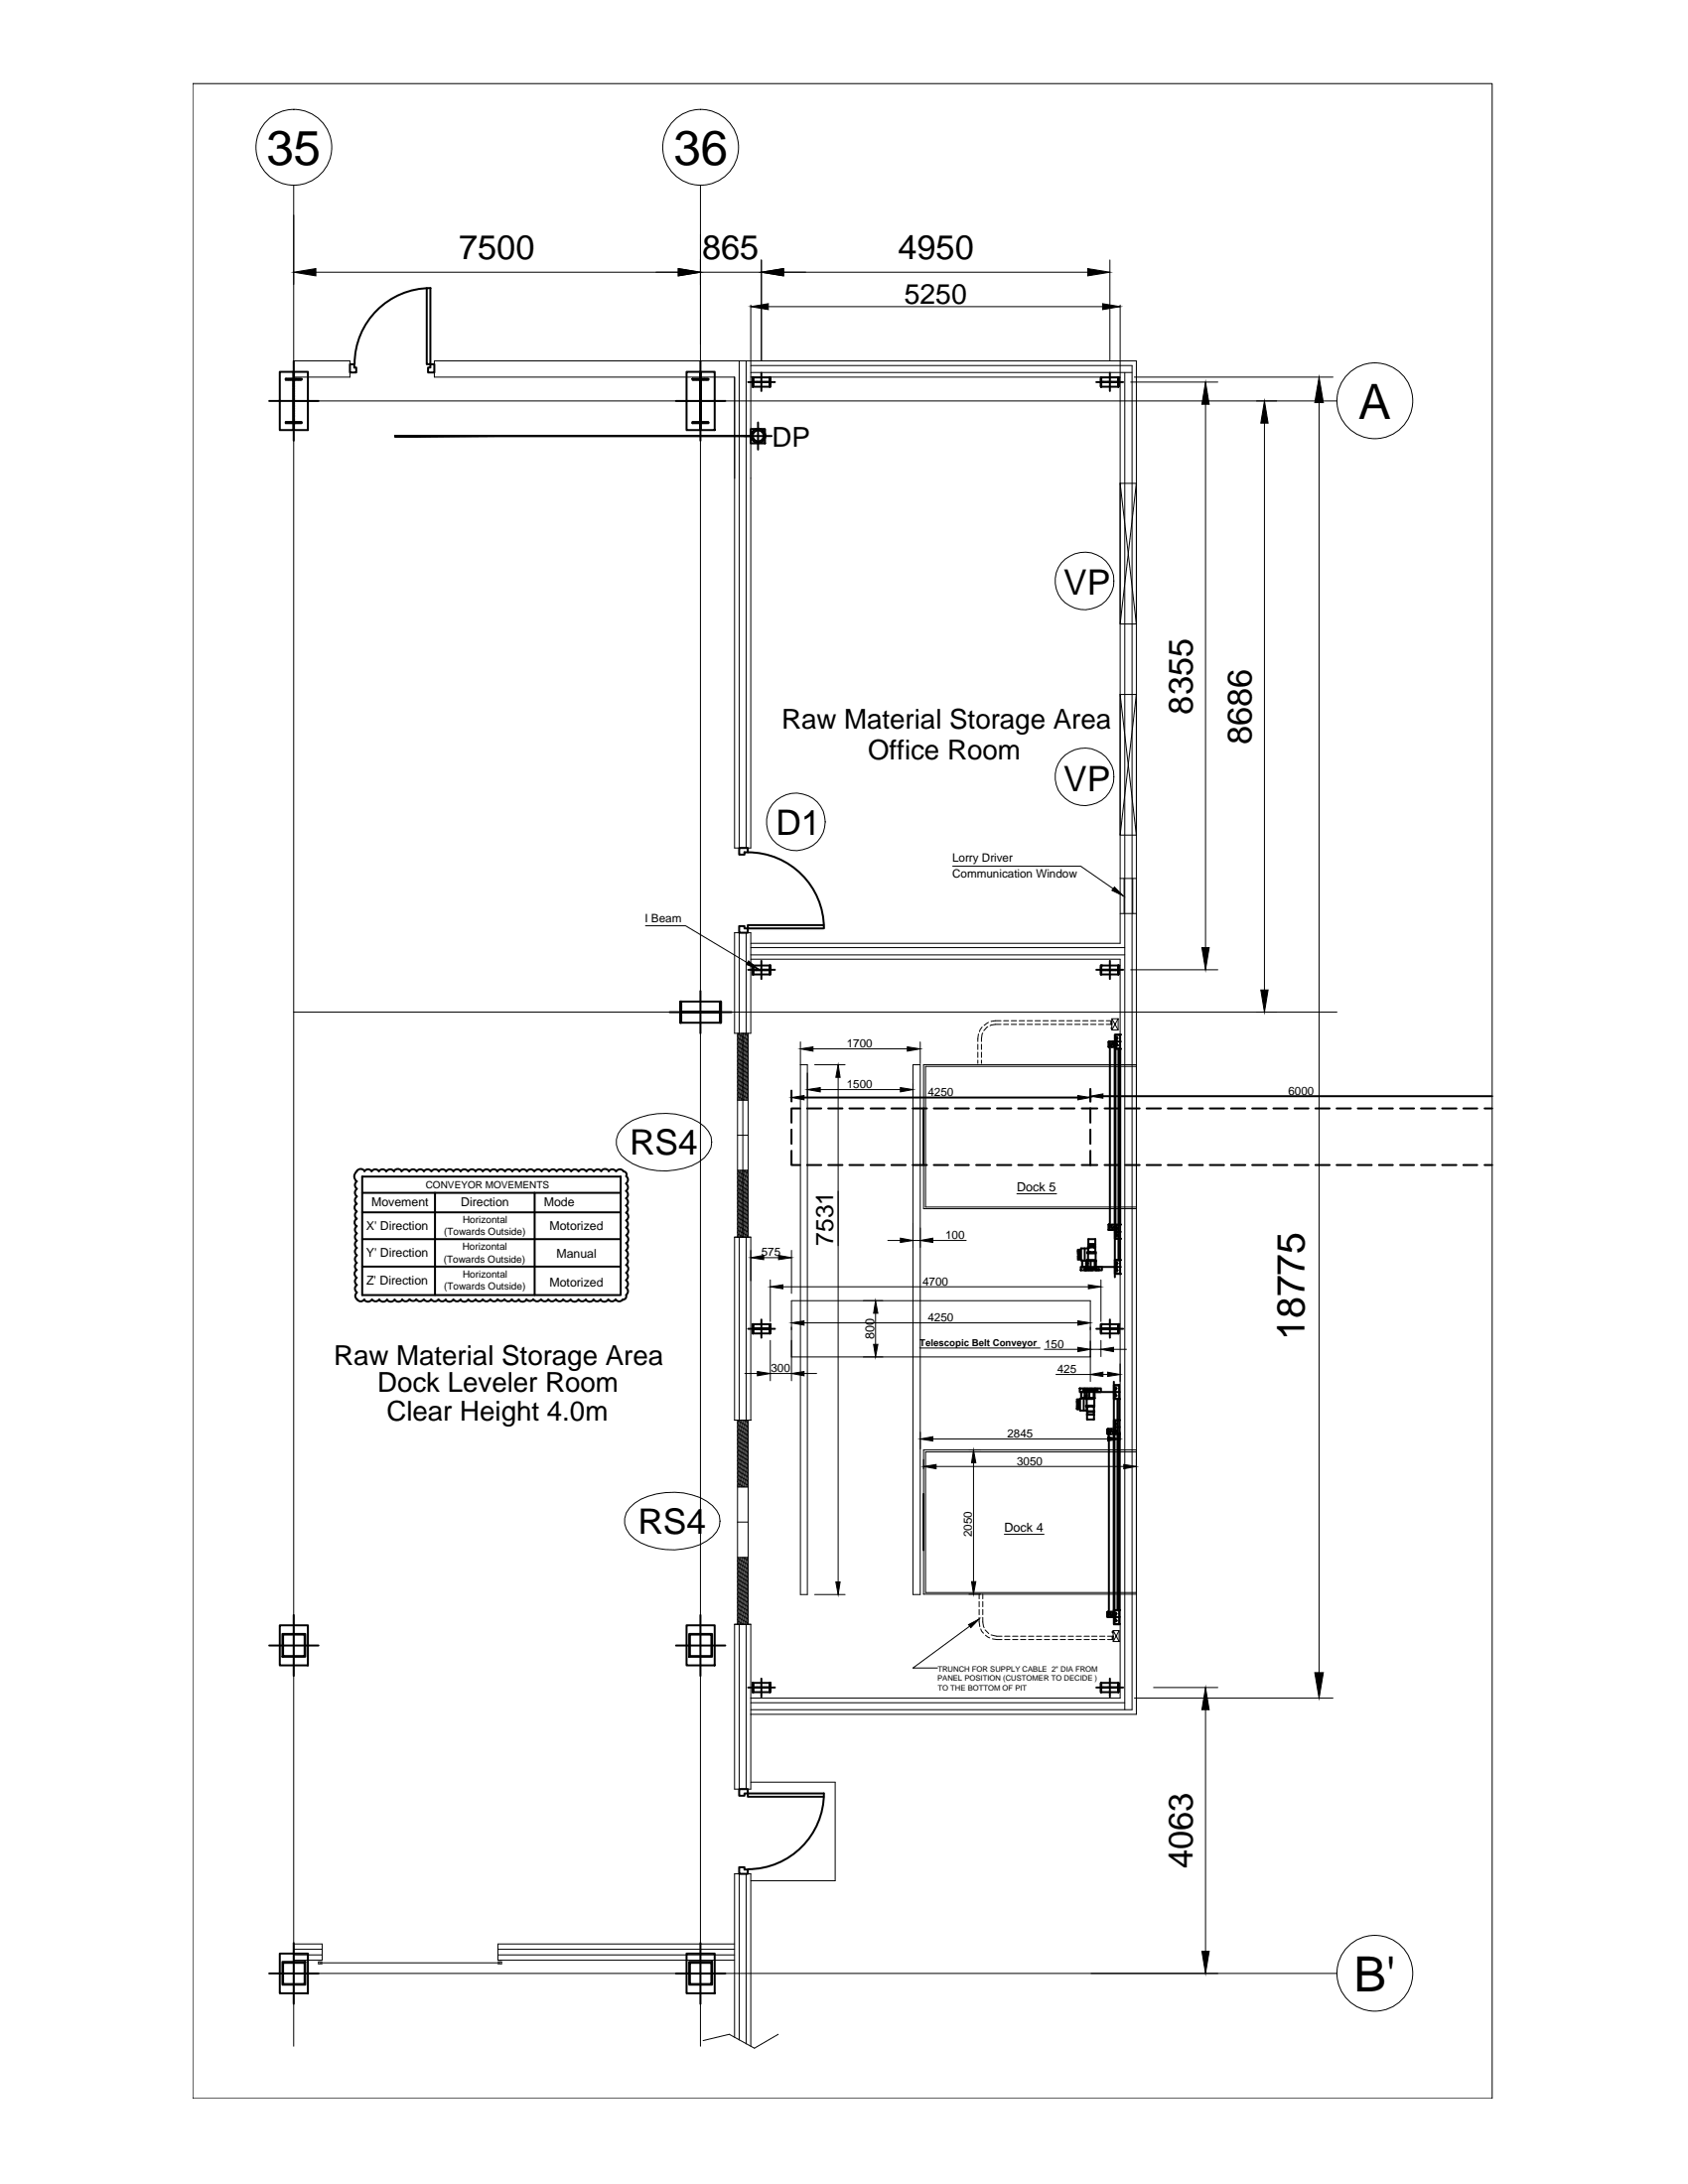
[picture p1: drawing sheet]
<svg xmlns="http://www.w3.org/2000/svg" width="216mm" height="279mm" viewBox="0 0 216 279" stroke-linecap="round" stroke-linejoin="round" font-family="sans-serif">
<!-- layer: A_01 Ground Center lines$0$A_Center_Line -->
<path d="M37.6 23.7v238.1M89.6 23.7v238.1M37.6 51.3h133.4M37.6 129.5h133.4M37.6 252.5h133.4" fill="none" stroke="#000" stroke-width=".13"/>
<!-- layer: A_01 PEB Columns$0$A_Steel_Plan -->
<g fill="none" stroke="#000" stroke-width=".25">
<path d="M34.4 51.3h6.3M36.5 54h2.1v.1h-2.1zM36.5 48.5h2.1v.1h-2.1zM37.5 48.6h.1v5.4h-.1zM37.5 54.1h.1v.9h-.1zM37.5 47.6h.1v.9h-.1zM37.6 46.2v10.2M86.5 51.3h6.3M88.6 54h2v.1h-2zM88.6 48.5h2v.1h-2zM89.5 48.6h.1v5.4h-.1zM89.5 54.1h.1v.9h-.1z"/>
<path d="M89.5 47.6h.1v.9h-.1zM89.6 46.2v10.2M95.7 48.9h3.4M96.3 48.3v1.2zM96.3 48.9h.1M96.3 48.9h2.1h-2.1M97.4 47.7v2.3M98.4 48.3h.1v1.2h-.1zM140.2 48.9h3.5M140.8 48.3l.1 1.2zM142 47.7v2.3M143 48.9h.1"/>
<path d="M143 48.9h-2.1h2.1M143 48.3l.1 1.2zM85.7 129.5h7.9M87 128.1h.1v2.7h-.1zM87.1 129.4h5v.1h-5zM89.6 126.8v5.4M92.1 128.1h.1v2.7h-.1zM95.7 124.1h3.4M96.3 123.5v1.2zM96.3 124.1h2.1zM97.4 122.9v2.4M98.4 123.5h.1v1.2h-.1z"/>
<path d="M140.2 124.1h3.5M140.8 123.5l.1 1.2zM140.9 124.1h2.1zM142 122.9v2.4M143 123.5l.1 1.2zM95.7 170h3.4M96.3 169.4v1.2zM96.3 170h2.1zM97.4 168.8v2.3M98.4 169.4h.1v1.2h-.1zM140.2 170h3.5M140.8 169.4l.1 1.2z"/>
<path d="M140.9 170h2.1zM142 168.8v2.3M143 169.4l.1 1.2zM34.4 210.5h6.3M36.1 209h2.9v2.9h-2.9zM36.2 209.1h2.8v2.8h-2.8zM37.6 206.6v7.8M86.5 210.5h6.3M88.2 209h2.9v2.9h-2.9zM88.2 209.1h2.8v2.8h-2.8zM89.6 206.6v7.8M95.7 215.9h3.4"/>
<path d="M96.3 215.3v1.2zM96.3 215.9h.1M96.3 215.9h2.1h-2.1M97.4 214.7v2.4M98.4 215.3h.1v1.2h-.1zM140.2 215.9h3.5M140.8 215.3l.1 1.2zM142 214.7v2.4M143 215.9h.1M143 215.9h-2.1h2.1M143 215.3l.1 1.2zM34.4 252.5h6.3"/>
<path d="M36.1 251h2.9v2.9h-2.9zM36.2 251.1h2.8v2.7h-2.8zM37.6 248.6v7.8M86.5 252.5h6.3M88.2 251h2.9v2.9h-2.9zM88.2 251.1h2.8v2.7h-2.8zM89.6 248.6v7.8"/>
</g>
<!-- layer: A_01 PEB Columns$0$A_Hatch -->
<g fill="none" stroke="#000" stroke-width=".25">
<path d="M35.8 47.6h3.6v7.4h-3.6zM36.5 54h.1M36.7 48.5l-.2 .1M36.7 54l-.1 .1M36.8 48.5l-.1 .1M36.9 54l-.1 .1M37 48.5l-.1 .1M37.1 54l-.2 .1M37.2 48.5l-.1 .1M37.2 54l-.1 .1M37.3 48.5l-.1 .1M37.4 54l-.2 .1"/>
<path d="M37.5 48.5l-.1 .1M37.6 53.9l-.2 .2M37.6 48.7l-.1 .1M37.6 48.8l-.1 .1M37.6 49l-.1 .1M37.6 49.1l-.1 .1M37.6 49.3l-.1 .1M37.6 49.5h-.1M37.6 49.6l-.1 .1M37.6 49.8l-.1 .1M37.6 49.9l-.1 .1M37.6 50.1l-.1 .1"/>
<path d="M37.6 50.3h-.1M37.6 50.4l-.1 .1M37.6 50.6l-.1 .1M37.6 50.7l-.1 .1M37.6 50.9l-.1 .1M37.6 51l-.1 .1M37.6 51.2l-.1 .1M37.6 51.4l-.1 .1M37.6 51.5l-.1 .1M37.6 51.7l-.1 .1M37.6 51.8l-.1 .1M37.6 52l-.1 .1"/>
<path d="M37.6 52.2h-.1M37.6 52.3l-.1 .1M37.6 52.5l-.1 .1M37.6 52.6l-.1 .1M37.6 52.8l-.1 .1M37.6 52.9l-.1 .1M37.6 53.1l-.1 .1M37.6 53.3l-.1 .1M37.6 53.5h-.1M37.6 53.6l-.1 .1M37.6 53.7l-.1 .1M37.6 48.5l-.1 .1"/>
<path d="M37.7 54l-.1 .1M37.8 48.5l-.1 .1M37.9 54l-.2 .1M37.9 48.5l-.1 .1M38 54l-.1 .1M38.1 48.5l-.1 .1M38.2 54l-.2 .1M38.3 48.5l-.1 .1M38.3 54l-.1 .1M38.5 48.5l-.2 .1M38.5 54l-.1 .1M38.6 48.5l-.1 .1"/>
<path d="M38.6 54l-.1 .1M87.8 47.6h3.6v7.4h-3.6zM88.6 54h.1M88.7 48.5l-.1 .1M88.7 54v.1M88.9 48.5l-.2 .1M88.9 54l-.1 .1M89 48.5l-.1 .1M89.1 54l-.1 .1M89.2 48.5l-.1 .1M89.3 54l-.2 .1M89.4 48.5l-.1 .1"/>
<path d="M89.4 54l-.1 .1M89.5 48.5l-.1 .1M89.6 53.9l-.2 .2M89.6 48.7l-.1 .1M89.6 48.8l-.1 .1M89.6 49l-.1 .1M89.6 49.1l-.1 .1M89.6 49.3l-.1 .1M89.6 49.5h-.1M89.6 49.6l-.1 .1M89.6 49.8l-.1 .1M89.6 49.9l-.1 .1"/>
<path d="M89.6 50.1l-.1 .1M89.6 50.3h-.1M89.6 50.4l-.1 .1M89.6 50.6l-.1 .1M89.6 50.7l-.1 .1M89.6 50.9l-.1 .1M89.6 51l-.1 .1M89.6 51.2l-.1 .1M89.6 51.4l-.1 .1M89.6 51.5l-.1 .1M89.6 51.7l-.1 .1M89.6 51.8l-.1 .1"/>
<path d="M89.6 52l-.1 .1M89.6 52.2h-.1M89.6 52.3l-.1 .1M89.6 52.5l-.1 .1M89.6 52.6l-.1 .1M89.6 52.8l-.1 .1M89.6 52.9l-.1 .1M89.6 53.1l-.1 .1M89.6 53.3l-.1 .1M89.6 53.5h-.1M89.6 53.6l-.1 .1M89.6 53.7l-.1 .1"/>
<path d="M89.7 48.5l-.2 .1M89.7 54l-.1 .1M89.8 48.5l-.1 .1M89.9 54l-.1 .1M90 48.5l-.1 .1M90.1 54l-.2 .1M90.1 48.5l-.1 .1M90.2 54l-.1 .1M90.3 48.5l-.1 .1M90.4 54l-.2 .1M90.5 48.5l-.1 .1M90.5 54l-.1 .1"/>
<path d="M90.6 48.5l-.1 .1M90.6 54v.1M96.3 48.3h2.2v1.2h-2.2zM96.3 48.3h.1M96.3 48.3v.1M96.3 48.4v.1M96.3 48.5h.1M96.3 48.5v.1M96.3 48.6v.1M96.3 48.7v.1M96.3 48.8h.1M96.3 48.8v.1"/>
<path d="M96.3 48.9v.1M96.3 49h.1M96.3 49.1h.1M96.3 49.1v.1M96.3 49.2h.1M96.3 49.2v.1M96.3 49.3h.1M96.3 49.4h.1M96.3 49.4v.1M96.4 48.9h.1M96.5 48.9h.1M96.6 48.9h.1"/>
<path d="M96.7 48.9h.1M96.8 48.9h.1M96.9 48.9h.1M97 48.9h.1M97.1 48.9h.1M97.2 48.9h.1M97.3 48.9h.1M97.4 48.9h.1M97.5 48.9h.1M97.6 48.9h.1M97.7 48.9h.1M97.8 48.9h.1"/>
<path d="M97.9 48.9h.1M98 48.9h.1M98.1 48.9h.1M98.2 48.9h.1M98.3 48.9h.1M98.4 48.9h.1M98.4 48.3l.1 .1M98.4 48.4l.1 .1M98.4 48.5h.1M98.4 48.5l.1 .1M98.4 48.6l.1 .1M98.4 48.7l.1 .1"/>
<path d="M98.4 48.8h.1M98.4 48.8l.1 .1M98.4 49h.1M98.4 49l.1 .1M98.4 49.1h.1M98.4 49.2h.1M98.4 49.2l.1 .1M98.4 49.3h.1M98.4 49.4h.1M98.4 49.4l.1 .1M98.5 48.3h.1M140.8 48.8l.1 .1"/>
<path d="M140.8 48.3h2.3v1.2h-2.3zM140.8 49.4l.1 .1M140.8 49.3l.1 .1M140.8 49.3h.1M140.8 49.2l.1 .1M140.8 49.1l.1 .1M140.8 49.1h.1M140.8 49l.1 .1M140.8 48.9l.1 .1M140.8 48.9h.1M140.8 48.8h.1M140.8 48.7h.1"/>
<path d="M140.8 48.6l.1 .1M140.8 48.5l.1 .1M140.8 48.5h.1M140.8 48.4l.1 .1M140.8 48.3l.1 .1M140.9 48.3h.1M140.9 48.9h.1M141 48.9h.1M141.1 48.9h.1M141.2 48.9h.1M141.3 48.9h.1M141.4 48.9h.1"/>
<path d="M141.5 48.9h.1M141.6 48.9h.1M141.7 48.9h.1M141.8 48.9h.1M141.9 48.9h.1M142 48.9h.1M142.1 48.9h.1M142.2 48.9h.1M142.3 48.9h.1M142.4 48.9h.1M142.5 48.9h.1M142.6 48.9h.1"/>
<path d="M142.7 48.9h.1M142.8 48.9h.1M142.9 48.9h.1M143 49.4l.1 .1M143 49.3l.1 .1M143 49.3h.1M143 49.2l.1 .1M143 49.1l.1 .1M143 49.1h.1M143 49l.1 .1M143 48.9l.1 .1M143 48.9h.1"/>
<path d="M143 48.8h.1M143 48.7l.1 .1M143 48.7h.1M143 48.6h.1M143 48.5l.1 .1M143 48.5h.1M143 48.4l.1 .1M143 48.3l.1 .1M143.1 48.3h.1M87 129.3l.2 .2M87 128.1h5.2v2.7h-5.2zM87 130.8h.1"/>
<path d="M87 130.6l.1 .1M87 130.4l.1 .1M87 130.3l.1 .1M87 130.1l.1 .1M87 129.9l.1 .2M87 129.8l.1 .1M87 129.7l.1 .1M87 129.5l.1 .1M87 129.1l.1 .2M87 129l.1 .1M87 128.8l.1 .2M87 128.7l.1 .1"/>
<path d="M87 128.5l.1 .1M87 128.4l.1 .1M87 128.2l.1 .1M87.1 128.1v.1M87.3 129.4v.1M87.4 129.4l.1 .1M87.6 129.4v.1M87.8 129.4v.1M87.9 129.4l.1 .1M88.1 129.4l.1 .1M88.2 129.4l.1 .1M88.4 129.4v.1"/>
<path d="M88.6 129.4v.1M88.7 129.4l.1 .1M88.9 129.4l.1 .1M89 129.4l.1 .1M89.2 129.4l.1 .1M89.4 129.4v.1M89.5 129.4l.1 .1M89.7 129.4v.1M89.8 129.4l.1 .1M90 129.4l.1 .1M90.1 129.4l.1 .1M90.3 129.4l.1 .1"/>
<path d="M90.5 129.4v.1M90.6 129.4l.1 .1M90.8 129.4l.1 .1M90.9 129.4l.1 .1M91.1 129.4l.1 .1M91.3 129.4v.1M91.4 129.4l.1 .1M91.6 129.4v.1M91.8 129.4v.1M91.9 129.4l.1 .1M92 129.4l.2 .2M92.1 130.8h.1"/>
<path d="M92.1 130.6l.1 .1M92.1 130.4l.1 .1M92.1 130.2l.1 .2M92.1 130.1l.1 .1M92.1 129.9l.1 .2M92.1 129.8l.1 .1M92.1 129.6l.1 .1M92.1 129.3l.1 .1M92.1 129.1l.1 .2M92.1 129l.1 .1M92.1 128.8l.1 .2M92.1 128.7l.1 .1"/>
<path d="M92.1 128.5l.1 .1M92.1 128.3l.1 .2M92.1 128.2l.1 .1M92.2 128.1v.1M96.3 124.7h.1M96.3 123.5h2.2v1.2h-2.2zM96.3 123.5h.1M96.3 123.6h.1M96.3 123.6v.1M96.3 123.7h.1M96.3 123.8h.1M96.3 123.8v.1"/>
<path d="M96.3 123.9h.1M96.3 124h.1M96.3 124v.1M96.3 124.1h.1M96.3 124.1v.1M96.3 124.2v.1M96.3 124.3v.1M96.3 124.4h.1M96.3 124.4v.1M96.3 124.5v.1M96.3 124.6v.1M96.4 124.1h.1"/>
<path d="M96.5 124.1h.1M96.6 124.1h.1M96.7 124.1h.1M96.8 124.1h.1M96.9 124.1h.1M97 124.1h.1M97.1 124.1h.1M97.2 124.1h.1M97.3 124.1h.1M97.4 124.1h.1M97.5 124.1h.1M97.6 124.1h.1"/>
<path d="M97.7 124.1h.1M97.8 124.1h.1M97.9 124.1h.1M98 124.1h.1M98.1 124.1h.1M98.2 124.1h.1M98.3 124.1h.1M98.4 124.1h.1M98.4 123.6h.1M98.4 123.6l.1 .1M98.4 123.7h.1M98.4 123.8h.1"/>
<path d="M98.4 123.8l.1 .1M98.4 123.9h.1M98.4 123.9l.1 .1M98.4 124l.1 .1M98.4 124.1l.1 .1M98.4 124.2l.1 .1M98.4 124.3l.1 .1M98.4 124.4h.1M98.4 124.4l.1 .1M98.4 124.5l.1 .1M98.4 124.6h.1M98.4 124.7h.1"/>
<path d="M98.5 123.5h.1M140.8 124l.1 .1M140.8 123.5h2.3v1.2h-2.3zM140.8 124.6l.1 .1M140.8 124.5h.1M140.8 124.4l.1 .1M140.8 124.4h.1M140.8 124.3l.1 .1M140.8 124.2l.1 .1M140.8 124.1l.1 .1M140.8 124.1h.1M140.8 123.9l.1 .1"/>
<path d="M140.8 123.9h.1M140.8 123.8l.1 .1M140.8 123.7l.1 .1M140.8 123.7h.1M140.8 123.6h.1M140.8 123.5l.1 .1M140.9 123.5h.1M140.9 124.1h.1M141 124.1h.1M141.1 124.1h.1M141.2 124.1h.1M141.3 124.1h.1"/>
<path d="M141.4 124.1h.1M141.5 124.1h.1M141.6 124.1h.1M141.7 124.1h.1M141.8 124.1h.1M141.9 124.1h.1M142 124.1h.1M142.1 124.1h.1M142.2 124.1h.1M142.3 124.1h.1M142.4 124.1h.1M142.5 124.1h.1"/>
<path d="M142.6 124.1h.1M142.7 124.1h.1M142.8 124.1h.1M142.9 124.1h.1M143 124.6l.1 .1M143 124.6h.1M143 124.5h.1M143 124.4l.1 .1M143 124.4h.1M143 124.3h.1M143 124.2l.1 .1M143 124.1l.1 .1"/>
<path d="M143 124.1h.1M143 124l.1 .1M143 123.9l.1 .1M143 123.9h.1M143 123.8l.1 .1M143 123.7l.1 .1M143 123.6l.1 .1M143 123.6h.1M143 123.5l.1 .1M143.1 123.5h.1M96.3 169.4h2.2v1.2h-2.2zM96.3 170.5v.1"/>
<path d="M96.3 169.4h.1M96.3 169.4v.1M96.3 169.5v.1M96.3 169.6v.1M96.3 169.7h.1M96.3 169.7v.1M96.3 169.8v.1M96.3 169.9h.1M96.3 170h.1M96.3 170v.1M96.3 170.1h.1M96.3 170.1v.1"/>
<path d="M96.3 170.2v.1M96.3 170.3h.1M96.3 170.3v.1M96.3 170.4v.1M96.3 170.5h.1M96.4 170h.1M96.5 170h.1M96.6 170h.1M96.7 170h.1M96.8 170h.1M96.9 170h.1M97 170h.1"/>
<path d="M97.1 170h.1M97.2 170h.1M97.3 170h.1M97.4 170h.1M97.5 170h.1M97.6 170h.1M97.7 170h.1M97.8 170h.1M97.9 170h.1M98 170h.1M98.1 170h.1M98.2 170h.1"/>
<path d="M98.3 170h.1M98.4 170h.1M98.4 169.4l.1 .1M98.4 169.5l.1 .1M98.4 169.6l.1 .1M98.4 169.7h.1M98.4 169.7l.1 .1M98.4 169.8h.1M98.4 169.9h.1M98.4 169.9l.1 .1M98.4 170.1h.1M98.4 170.1l.1 .1"/>
<path d="M98.4 170.2l.1 .1M98.4 170.3h.1M98.4 170.3l.1 .1M98.4 170.4l.1 .1M98.4 170.5h.1M98.4 170.5l.1 .1M98.5 169.4h.1M140.8 169.9l.1 .1M140.8 169.4h2.3v1.2h-2.3zM140.8 170.5l.1 .1M140.8 170.5h.1M140.8 170.4l.1 .1"/>
<path d="M140.8 170.3l.1 .1M140.8 170.3h.1M140.8 170.2l.1 .1M140.8 170.1l.1 .1M140.8 170l.1 .1M140.8 170h.1M140.8 169.8l.1 .1M140.8 169.8h.1M140.8 169.7l.1 .1M140.8 169.7h.1M140.8 169.6h.1M140.8 169.5l.1 .1"/>
<path d="M140.8 169.4l.1 .1M140.9 169.4h.1M140.9 170h.1M141 170h.1M141.1 170h.1M141.2 170h.1M141.3 170h.1M141.4 170h.1M141.5 170h.1M141.6 170h.1M141.7 170h.1M141.8 170h.1"/>
<path d="M141.9 170h.1M142 170h.1M142.1 170h.1M142.2 170h.1M142.3 170h.1M142.4 170h.1M142.5 170h.1M142.6 170h.1M142.7 170h.1M142.8 170h.1M142.9 170h.1M143 170h.1"/>
<path d="M143 169.5h.1M143 169.6h.1M143 169.7h.1M143 169.9l.1 .1M143 170.1l.1 .1M143 170.3h.1M143 170.5h.1M143 170.5l.1 .1M143 170.4l.1 .1M143 170.3l.1 .1M143 170.2l.1 .1M143 170l.1 .1"/>
<path d="M143 169.8l.1 .1M143 169.8h.1M143 169.6l.1 .1M143 169.4l.1 .1M143.1 169.4h.1M35.8 207.9h3.6v5.1h-3.6zM87.8 207.9h3.6v5.1h-3.6zM96.3 216.5h.1M96.3 215.3h2.2v1.2h-2.2zM96.3 215.3h.1M96.3 215.4h.1M96.3 215.4v.1"/>
<path d="M96.3 215.5h.1M96.3 215.5v.1M96.3 215.6v.1M96.3 215.7v.1M96.3 215.8h.1M96.3 215.8v.1M96.3 215.9v.1M96.3 216v.1M96.3 216.1h.1M96.3 216.1v.1M96.3 216.2h.1M96.3 216.3h.1"/>
<path d="M96.3 216.3v.1M96.3 216.4h.1M96.4 215.9h.1M96.5 215.9h.1M96.6 215.9h.1M96.7 215.9h.1M96.8 215.9h.1M96.9 215.9h.1M97 215.9h.1M97.1 215.9h.1M97.2 215.9h.1M97.3 215.9h.1"/>
<path d="M97.4 215.9h.1M97.5 215.9h.1M97.6 215.9h.1M97.7 215.9h.1M97.8 215.9h.1M97.9 215.9h.1M98 215.9h.1M98.1 215.9h.1M98.2 215.9h.1M98.3 215.9h.1M98.4 215.9h.1M98.4 215.3l.1 .1"/>
<path d="M98.4 215.4l.1 .1M98.4 215.5h.1M98.4 215.5l.1 .1M98.4 215.6l.1 .1M98.4 215.7l.1 .1M98.4 215.8h.1M98.4 215.8l.1 .1M98.4 215.9l.1 .1M98.4 216h.1M98.4 216.1h.1M98.4 216.1l.1 .1M98.4 216.2h.1"/>
<path d="M98.4 216.3h.1M98.4 216.3l.1 .1M98.4 216.4h.1M98.4 216.4l.1 .1M98.5 215.3h.1M140.8 215.8l.1 .1M140.8 215.3h2.3v1.2h-2.3zM140.8 216.4l.1 .1M140.8 216.4h.1M140.8 216.3l.1 .1M140.8 216.2l.1 .1M140.8 216.2h.1"/>
<path d="M140.8 216.1h.1M140.8 216l.1 .1M140.8 216h.1M140.8 215.9h.1M140.8 215.8h.1M140.8 215.7l.1 .1M140.8 215.6l.1 .1M140.8 215.5l.1 .1M140.8 215.5h.1M140.8 215.4l.1 .1M140.8 215.3l.1 .1M140.9 215.3h.1"/>
<path d="M140.9 215.9h.1M141 215.9h.1M141.1 215.9h.1M141.2 215.9h.1M141.3 215.9h.1M141.4 215.9h.1M141.5 215.9h.1M141.6 215.9h.1M141.7 215.9h.1M141.8 215.9h.1M141.9 215.9h.1M142 215.9h.1"/>
<path d="M142.1 215.9h.1M142.2 215.9h.1M142.3 215.9h.1M142.4 215.9h.1M142.5 215.9h.1M142.6 215.9h.1M142.7 215.9h.1M142.8 215.9h.1M142.9 215.9h.1M143 215.5l.1 .1M143 216.2l.1 .1M143 216.3l.1 .1"/>
<path d="M143 216.4l.1 .1M143 216.4h.1M143 216.1l.1 .1M143 216.1h.1M143 216l.1 .1M143 216h.1M143 215.9h.1M143 215.8l.1 .1M143 215.8h.1M143 215.7h.1M143 215.6l.1 .1M143 215.5h.1"/>
<path d="M143 215.4l.1 .1M143 215.3l.1 .1M143.1 215.3h.1M35.8 249.9h3.6v5.1h-3.6zM87.8 249.9h3.6v5.1h-3.6z"/>
</g>
<!-- layer: ACM Mill -->
<g fill="none" stroke="#000" stroke-width=".13">
<path d="M37.6 27.5v8.9M40.4 34.8h46.4M89.6 30v14M89.6 34.8h7.8M97.4 33.3v12.9M100.2 34.8h38.9M142 33.3v12.9M144.6 48.9h11.2M145.1 48.2h25.4M154.2 51.7v69.5M160.7 51.3h2.6M161.7 54.1v72.5"/>
<path d="M168.7 51.5v162.5M144.6 124.1h11.2M160.7 129.5h2.6M145.1 217.2h25.4M147.5 215.9h8.3M154.2 218.7v30.9M139.5 252.5h16.3"/>
</g>
<path d="M37.6 34.8l2.8-.4v.9zM86.8 34.4l2.8 .4-2.8 .5zM97.4 34.8l2.8-.4v.9zM139.1 34.4l2.9 .4-2.9 .5zM154.2 48.9l.5 2.8h-1zM161.7 51.3l.5 2.8h-.9zM168.7 48.2l.6 3.3h-1.1zM153.7 121.2h1l-.5 2.9zM161.3 126.6h.9l-.5 2.9zM154.2 215.9l.5 2.8h-1zM168.2 214h1.1l-.6 3.2zM153.7 249.6h1l-.5 2.9z" fill="#000" stroke="#000" stroke-width=".13"/>
<!-- layer: NEW HATCH -->
<g fill="none" stroke="#000" stroke-width=".13">
<path d="M94 132.2h2M94.3 132.2v26.1l1.4-4.9M94.5 132.2l-.2 .4M94.6 132.2l-.3 .9M94.8 132.2l-.5 1.5M94.9 132.2l-.6 2M95.1 132.2l-.8 2.5M95.2 132.2l-.9 3.1M95.3 132.2l-1 3.6M95.5 132.2l-1.2 4.1M95.6 132.2l-1.3 4.7M95.7 132.2v26.1"/>
<path d="M95.7 132.6l-1.4 4.8M95.7 133.1l-1.4 4.9M95.7 133.6l-1.4 4.9M95.7 134.1l-1.4 4.9M95.7 134.7l-1.4 4.9M95.7 135.2l-1.4 4.9M95.7 135.7l-1.4 4.9M95.7 136.3l-1.2 4.4M95.7 136.8l-1.1 3.9M95.7 137.4l-.9 3.3M95.7 137.9l-.8 2.8M95.7 138.4l-.6 2.3"/>
<path d="M95.7 139l-.5 1.7M95.7 139.5l-.4 1.2M94 158.3h2M94.3 149.7h1.4M94.3 140.7h1.4M94.5 149.7l-.2 .5M94.6 149.7l-.3 1.1M94.8 149.7l-.5 1.6M94.9 149.7l-.6 2.1M95.1 149.7l-.8 2.7M95.2 149.7l-.9 3.2M95.3 149.7l-1 3.7"/>
<path d="M95.5 149.7l-1.2 4.3M95.6 149.7l-1.3 4.8M95.7 140l-.2 .7M95.7 140.6l-.1 .1M95.7 150.2l-1.4 4.9M95.7 150.7l-1.4 4.9M95.7 151.2l-1.4 4.9M95.7 151.8l-1.4 4.9M95.7 152.3l-1.4 4.9M95.7 152.9l-1.4 4.8M95.7 154l-1.2 4.3M95.7 154.5l-1.1 3.8"/>
<path d="M95.7 155l-.9 3.3M95.7 155.5l-.8 2.8M95.7 156.1l-.6 2.2M95.7 156.6l-.5 1.7M95.7 157.1l-.4 1.2M95.7 157.7l-.2 .6M95.7 158.2l-.1 .1M94 181.7h2.1M94.3 181.7v26.1M94.3 199.2h1.4M94.3 190.2h1.4M94.5 181.7l-.2 .4"/>
<path d="M94.5 199.2l-.2 .6M94.6 181.7l-.3 1M94.6 199.2l-.3 1.1M94.8 181.7l-.5 1.5M94.8 199.2l-.5 1.6M94.9 181.7l-.6 2M94.9 199.2l-.6 2.2M95.1 181.7l-.8 2.6M95.1 199.2l-.8 2.7M95.2 181.7l-.9 3.1M95.2 199.2l-.9 3.2M95.3 181.7l-1 3.6"/>
<path d="M95.3 199.2l-1 3.8M95.5 181.7l-1.2 4.2M95.5 199.2l-1.2 4.3M95.6 181.7l-1.3 4.7M95.6 199.2l-1.3 4.8M95.7 182.1l-1.4 4.8M95.7 182.6l-1.4 4.9M95.7 183.1l-1.4 4.9M95.7 183.7l-1.4 4.8M95.7 184.2l-1.4 4.8M95.7 184.7l-1.4 4.9M95.7 185.3l-1.4 4.8"/>
<path d="M95.7 185.8l-1.2 4.4M95.7 186.3l-1.1 3.9M95.7 186.9l-.9 3.3M95.7 187.4l-.8 2.8M95.7 187.9l-.6 2.3M95.7 188.5l-.5 1.7M95.7 189l-.4 1.2M95.7 189.6l-.2 .6M95.7 190.1l-.1 .1M95.7 199.7l-1.4 4.9M95.7 181.7v26.1M94 207.8h2"/>
<path d="M95.7 200.2l-1.4 4.9M95.7 200.8l-1.4 4.8M95.7 201.3l-1.4 4.8M95.7 201.8l-1.4 4.9M95.7 202.4l-1.4 4.8M95.7 202.9l-1.4 4.9M95.7 203.4l-1.2 4.4M95.7 204l-1.1 3.8M95.7 204.5l-.9 3.3M95.7 205l-.8 2.8M95.7 205.6l-.6 2.2M95.7 206.1l-.5 1.7"/>
<path d="M95.7 206.7l-.4 1.1M95.7 207.2l-.2 .6M95.7 207.7l-.1 .1"/>
</g>
<!-- layer: LAYER11 -->
<path d="M95 132.2v26.1M94.3 145.2h1.4M94.3 194.7h1.4" fill="none" stroke="#000" stroke-width=".13"/>
<!-- layer: A_01 Ground Floor Plan$0$A_Wall_Plan -->
<path d="M37.6 46.2h7.2v2h-7.2M96 46.2v62.3h-2v-60.3h-38.4v-2h89.7v173.1h-49.3M96 48.2h47.3v72.5h-47.3M94 132.2v-12.9h2v12.9M96 122.7h47.3v94.5h-47.3M96 181.7v-23.4h-2v23.4h2.1M94 207.8h2v21.1h-2zM94 260.6v-20.9h2v22.1" fill="none" stroke="#000" stroke-width=".13"/>
<!-- layer: A_01 Ground Floor Plan$0$A_stair_Plan -->
<path d="M96 228h10.8v12.6h-10.8" fill="none" stroke="#000" stroke-width=".13"/>
<!-- layer: A_01 Ground Floor Plan$0$A_Ramp -->
<g fill="none" stroke="#000" stroke-width=".13">
<path d="M94.5 46.2v62.3M95.4 46.2v62.3M96 46.8h48.8v171.9h-48.8M96 47.7h48.8M143.9 47.7v171M94.5 119.3v12.9M95.4 119.3v12.9M96 122.2h47.9M96 121.2h47.9M94.5 158.3v23.4M95.4 158.3v23.4M94.5 207.8v21.1"/>
<path d="M95.4 207.8v21.1M96 217.8h47.9M94.5 239.7v21.3M95.4 239.7v21.8"/>
</g>
<!-- layer: A_01 Ground Floor Plan$0$A_Wall_Plan_Below -->
<path d="M37.6 248.7h3.6v2.1h-3.6M94 248.7h-30.3v2.1h30.3" fill="none" stroke="#000" stroke-width=".13"/>
<!-- layer: A_01 Ground Floor Plan$0$A_Partations -->
<path d="M37.6 250.1h3.6M37.6 249.4h3.6M63.7 250.1h30.3M63.7 249.4h30.3" fill="none" stroke="#000" stroke-width=".13"/>
<!-- layer: A_01 Ground Floor Plan$0$A_Rolling_Shutter -->
<path d="M41 251.1h22.9M41.2 251h-.5v.2h.5M63.7 251h.4v.2h-.4M63.7 250.8h.4" fill="none" stroke="#000" stroke-width=".13"/>
<!-- layer: A_01 Ground Floor Plan$0$A_Door_Plan -->
<path d="M54.6 36.9v9.7h.4l.1-9.7a9.7 9.7 0 0 0-9.7 9.7M44.8 46.6h.5v.4h.3v.7h-.8zM55 46.6h.6v1.1h-.8v-.7h.2zM94.5 118.5h.7v.3h.4v.5h-1.1zM94.5 108.5h1.1v.5h-.4v.3h-.7zM95.7 109a9.7 9.7 0 0 1 9.7 9.8M105.3 118.3h-9.7v.5h9.7M94.5 228.9h1.1v.5h-.4v.3h-.7zM94.5 238.9h.7v.3h.4v.5h-1.1zM105.3 229.4h-9.7v.5h9.7M105.4 229.4a9.7 9.7 0 0 1-9.7 9.7" fill="none" stroke="#000" stroke-width=".25"/>
<!-- layer: A_01 Ground Floor Plan$0$A_Rolling_Shutter -->
<g fill="none" stroke="#000" stroke-width=".25">
<path d="M141.8 133.9h.1M141.8 133.3h.1M141.8 133.3v.6M141.8 133.3h.5M142 133.3v24M142.2 133.6h.1M142.2 133.6l-.1 .3M142.2 133.9h.1M142.2 133.9h.4M142.3 133.3v.3h-.1M142.3 133.3h.1M142.4 133.3v.6"/>
<path d="M142.5 133.6h.3M142.6 133.6v-.1v.2M142.6 133.6v.1M142.6 133.6h.2M142.6 133.7h.1M142.6 133.9h.1M142.6 133.3h.1M142.6 133.5h.1M142.6 134.2v29.2M142.6 134.2h.7M142.6 133.6h.1M142.6 133.5v.1"/>
<path d="M142.7 134.2v22.5M142.7 132.8h.3M142.7 133.7h.3M142.8 133.5v.1zM142.8 133.5h-.2v.2M142.8 133.7v.1zM142.8 132.7v1.1M142.9 132.8h-.1v.1M142.9 133.7h.1M142.9 133.7h-.1v.1M143.1 134.2v27M143.3 134.2h.1"/>
<path d="M143.3 132.4h-.7v1.8M143.3 132.4h-.7v1.7l.7 .1M143.3 132.4h.1M143.3 132.4v30.6M143.4 133.3h-1.6v.6M137.9 159.9h.2l-.2 .1 .2 .1h-.2M138.7 159.7v1.6h1.5M139.2 159.2h.9h-.9M139.2 159.5v-1h.9v1.7M139.2 159.6v.6M139.3 159.6h.1M139.3 159.5h.1"/>
<path d="M139.9 159.5l.1 .1zM140.1 159.5h-.9v.1h.9M141.8 157.3h.1M141.8 156.7h.1M141.8 156.7v.6M142.1 156.7v.3h.2M142.2 156.7h.1M142.2 156.7h1.1M142.3 157h.1M142.3 157v.3h-.5h.8M142.5 157h.3M142.6 156.9v.1"/>
<path d="M142.6 157h.2M142.6 157.3h.1M142.6 156.9h.1M142.6 157h.1M142.6 156.7v1.8h.7M142.6 157.6h.8M142.7 158h.3M142.7 157.1h.3M142.8 157h.1M142.8 157l-.2 .1M142.8 158h.1l-.1 .1zM142.8 157.1h.1l-.1 .1z"/>
<path d="M142.8 158h.1M142.8 157.1h.1M142.8 157v1.2M142.9 158h.1M143.3 156.7h-.7v1.7l.7 .1M143.3 158.5h.1M143.3 156.7h.1M137.7 179.2h.3v-.2h-.1v.2M137.7 179.6h.3M137.7 179l.2 .1M137.9 161h.2v.1h-.1v-.1M137.9 160.5h.2"/>
<path d="M138 179.5v.2M138 161.1h-.1M138.1 177.6h2.7v.5h-2.7zM138.1 160.4v.2M138.2 162.1h2.7v.4h-2.7zM138.3 178.8h.4M138.4 161.3h.5h-.5v.8h.5M138.5 177.7v.1M138.6 177.7h.1M138.6 177.8h.1M138.6 177.7v.1M138.7 177.7h.1"/>
<path d="M138.7 177.8h.1M138.7 177.7v.1M138.7 177.7h.5v.3h.8M138.7 162.5h.1M138.7 162.4h.1M138.7 178h-.4v.9h-.2v1.6h.9v-1.6M138.7 177.7v.1h.5M138.7 162.4v.1M138.7 178v.9h-.4M138.7 178h.3M138.7 178.1h-.4v.8M138.8 178v.6"/>
<path d="M138.8 162.4h-.1v.1M138.8 162.4v.1h-.1M138.9 162.5h.1M138.9 162.4h.1M138.9 162.4v.1M139 178.9h.1M139 179.9h.1M139 179h.1M138.9 161.6h.3v.7M138.9 161.3v.8M138.9 162.1h.3M139 178.8h1"/>
<path d="M139 161.6v.5M139 178.6v.3M139 179.8h1v.1h-1zM139 179h1M139 161.2h.1zM139 160.3h.1zM139 179.9v1.7h.9v-1M139.1 177.8l-.1 .8h-.3M139.1 160.2v.1zM139.1 161.2h.1M139.1 179.9l.1 .1zM139.1 161.3h1.1"/>
<path d="M139.1 161.3v.3M139.2 179.9h.1M139.2 161.3v-1.6h-.9v1.5h.1v.9h.5M139.2 160.2h.9v.1h-.9zM139.2 161.2h.9M139.2 160.2h.1M139.2 160.2h.1h-.1M139.3 160.2h.1M139.3 177.7v.1M139.3 178v.8M139.4 177.7h.2M139.4 177.9v.1"/>
<path d="M139.5 162.4v-.1h.3l.1 .1h-.4M139.5 161.3v.9M139.5 162.4v.1h.2v-.1M139.5 162.2v.1M139.6 177.9v.1M139.7 177.7v.1v-.1h-.5l.1 .2h.4v-.1M139.7 162.2v.1M139.8 179.9l.1 .1zM139.8 179.9v.1M139.8 162.4h.1M139.9 179.9v.6M140 178.9v.9"/>
<path d="M140 160.2h.1M140 178.8l-1.4 .1v1.6M140 177.7h.1M140 160.2h-.1h.1M140 161.3v.9l.1 .3h.1v-.2M140.1 177.8l-.1 .2v.8M140.1 177.8h.3v-.1h-.4l-.1 1.1M140.1 177.7v.1M140.1 160.3v1M140.2 162.2h-.9v.3h-.4v-.2h.4M140.2 161.3v1M140.2 178.1h3"/>
<path d="M140.2 162.3h.4v.2h-.4M140.3 162.1h3.1M142.5 176.8v29.2M142.6 177.6h.2M142.6 178.5h.2M142.7 178.5v.1l-.1-.1zM142.7 161.2l-.1 1.7 .7 .1M142.7 161.2h.1M142.7 177.5v1.2M142.7 162.5h.3M142.7 161.6h.3M142.7 177.6l-.1 .1h.1l-.1-.1 .1 .1"/>
<path d="M142.7 178.5v.1M142.8 162.5h.1l-.1 .1zM142.8 161.6l.1 .1zM142.8 162.5v.1l.1-.1M142.8 161.6h.1M142.8 161.5v1.2M142.9 179v27M143.1 177.2h-.6v1.8h.6M143.1 177.2h-.6v1.7l.6 .1M143.1 177.2h.1M143.1 179h.1M143.1 177.2v30.6h-.6v-1.8"/>
<path d="M143.3 161.2h-.7v1.8h.7M143.3 163h.1M143.3 161.2h.1M143.3 161.2h-.6M137.7 180.1h.3l-.3 .1 .3 .1h-.3M139 181h.9h-.9M139 180.5h1v.1h-1M139.1 180.6h.1zM139.2 180.6h.1M139.8 180.6h.1M141.7 182.8h.1M141.7 183.5h.1"/>
<path d="M141.8 182.8v24M142 183.1h.1M142 183.5h.1M142 183.5h1.1M142 183.1v.4M142.1 183.1h.1M142.1 182.8h.1M142.1 182.8h-.4v.7v-.7h.8M142.1 182.8v.3M142.4 183.2v-.1v.1M142.4 183.1h.1M142.4 183.1h.2"/>
<path d="M142.4 183.2h.2M142.4 183.2h.1M142.5 183.5h.1M142.5 183.1h.1M142.5 183.2h.1M142.5 182.6h.7M142.6 183.5v22.5M142.6 182.1h.2M142.6 183h.2M142.6 183.1h.1M142.6 183.2v-.1v.1M142.6 183.2h.1"/>
<path d="M142.6 182.1l.1 .1zM142.6 183l.1 .1zM142.7 182v1.2h-.3M142.7 182.1h-.1l.1 .1M142.7 183h.1M142.7 183h-.1h.1h-.1l.1 .1M143.1 181.7h-.6v1.8M143.1 181.7h-.6v1.7l.6 .1M143.1 181.7h.1M143.1 183.5h.1M141.7 206.9h.1M141.7 206.2h.1"/>
<path d="M142 206.6h.1M142 206.2v.4M142 206.2h.1M142 206.2h.5M142.1 206.6h.1M142.1 206.6v.3h-.4v-.7v.7h1.5M142.3 206.2v.7M142.4 206.6v-.1v.1M142.4 206.5h.1M142.4 206.6h.1M142.4 206.5l.1-.1v.2M142.4 206.6h.2"/>
<path d="M142.4 206.5h.3M142.4 206.5h.2M142.5 206.9h.1M142.5 206.6h.1M142.5 206.5h.1M142.5 206h.6M142.5 207.7h.1M142.5 207.7l.6 .1M142.6 207.3h.2M142.6 206.4h.2M142.6 207.3l.1 .1zM142.6 206.4l.1 .1z"/>
<path d="M142.6 206.6h.1M142.6 206.5v.1zM142.7 206.4l-.1 .1 .1-.1M142.7 206.3v1.2M142.7 207.3l-.1 .1 .1-.1M142.7 207.3h.1M143.1 206h.1M143.1 206h-.6v1.7M143.1 207.8h.1"/>
<circle cx="137.8" cy="179.4" r=".13"/>
<circle cx="137.9" cy="179.9" r=".12"/>
<circle cx="138" cy="160.3" r=".13"/>
<circle cx="138" cy="160.8" r=".12"/>
</g>
<!-- layer: 0 -->
<g fill="none" stroke="#000" stroke-width=".13">
<path d="M96 39v7.1M98.3 39.2h42.7M143.3 39v9.2M143.3 61.8h2v18h-2zM143.3 61.8l2 18M145.3 61.8l-2 18M143.3 88.8h2v18h-2zM143.3 88.8l2 18M145.3 88.8l-2 18M143.3 116.9h2M143.3 112.4h2M143.8 112.4v4.5"/>
<path d="M144.9 112.4v4.5M102.4 133.3v70.7h.9v-67.8h-.9M104 134.2h12M104.2 136.2h3.9M104.9 139.4h10.3M107.2 137.8v64.6M116.8 136.2h.9v67.8h-.9zM117.7 133.3v2.8M118.1 136.2h27.2v18.4h-27.2zM125.1 133.6v.7M125.1 134.6v.7M125.1 135.6v.4"/>
<path d="M125.2 132.3l-.1 1M125.5 133.6v.7M125.5 134.6v.7M125.5 135.6v.4M125.6 131.4l-.3 .6M125.7 132.2l-.1 .1-.1 1M126.3 131.4l-.5 .5M126.4 130.8l-.5 .4M128 131h-.7l-.7 .2M128 130.6l-1.2 .1M128.4 130.6h.6M128.4 131h.6"/>
<path d="M129.3 130.6h.7M129.3 131h.7M130.4 130.6h.6M130.4 131h.6M131.4 130.6h.7M131.4 131h.7M132.4 130.6h.7M132.4 131h.7M133.4 130.6h.7M133.4 131h.7M134.4 130.6h.7M134.4 131h.7"/>
<path d="M135.4 130.6h.7M135.4 131h.7M136.5 130.6h.6M136.5 131h.6M137.5 130.6h.6M137.5 131h.6M138.5 130.6h.7M138.5 131h.7M139.5 130.6h.7M139.5 131h.7M140.5 130.6h.7M140.5 131h.7"/>
<path d="M141.5 130.6h.7M141.5 131h.7M142.1 130.7h.1v.3h-.1zM142.1 131.4h.1v.2h-.1zM142.2 130.3h.8v1.5h-.8zM142.2 130.3l.8 1.5M143 130.3l-.8 1.5M145.3 136.4h-26.9v18h26.9M96 160v3.9M101.2 160v5.5M113.6 158.7h1.6M116.8 158.7h.9"/>
<path d="M119.3 158.7h4.3M95.3 175.7h1.6M97.7 160.9h1.9M98.5 163.7v5.4M98.5 171.5v5.1M98.5 175.7h2.7M100.1 164.6h39.1M101.2 176.6v-10.2h38.3v10.3M101.2 173.6h38.3M102.8 169.2h35.1M102.8 175.7h1.7M112 168v4"/>
<path d="M117.6 172.5h15.4M133.6 172.6h4.3M135.1 175.8h4.4M139.5 172.6h1.3M140.8 163.7v5.4M140.8 171.5v2.1M141.1 175.8h.6M142.4 172.6h1.7M143.3 174.5v2.2M118.1 185.5h27.2v18.4h-27.2zM119.3 184.1h22.4M119.7 187.6h24"/>
<path d="M124.5 187.1v15.2M143.3 183.2v1.1M145.3 185.7h-26.9v18h26.9M104.2 204h3.9M124 208.1l-7.2 5.3h3.1M125.2 206.9l.1 1.2M125.2 203.9v.6M125.2 204.9v.7M125.2 205.9v.7M125.4 208.4l.4 .5M125.7 206.9v.6l.2 .7M125.7 203.9v.6"/>
<path d="M125.7 204.9v.7M125.7 205.9v.7M126 208.5l.5 .5M126 209.2l.6 .3M126.8 209.2l.7 .1h.7M126.9 209.7h1.3M128.5 209.7h.7M128.5 209.3h.7M129.5 209.7h.7M129.5 209.3h.7M130.5 209.7h.7M130.5 209.3h.7"/>
<path d="M131.5 209.7h.7M131.5 209.3h.7M132.6 209.7h.6M132.6 209.3h.6M133.6 209.7h.7M133.6 209.3h.7M134.6 209.7h.7M134.6 209.3h.7M135.6 209.7h.7M135.6 209.3h.7M136.6 209.7h.7M136.6 209.3h.7"/>
<path d="M137.6 209.7h.7M137.6 209.3h.7M138.7 209.7h.6M138.7 209.3h.6M139.6 209.7h.7M139.6 209.3h.7M140.6 209.7h.7M140.6 209.3h.7M141.7 209.7h.7M141.7 209.3h.7M142.3 208.7h.1v.2h-.1zM142.3 209.3h.1v.4h-.1z"/>
<path d="M142.4 208.6h.7v1.4h-.7zM142.4 208.6l.7 1.4M143.1 208.6l-.7 1.4"/>
<circle cx="142.6" cy="131" r=".06"/>
<circle cx="142.8" cy="209.3" r=".06"/>
</g>
<!-- layer: New Conveyor -->
<path d="M142.6 113.5l1.1 1.1-1.5-.7zM95.7 122.9l1.3 1.1-1.5-.6z" fill="#000" stroke="#000" stroke-width=".13"/>
<path d="M82.6 118.4h5.1l7.9 4.8M121.8 110.8h16.4l4.2 2.9" fill="none" stroke="#000" stroke-width=".13"/>
<!-- layer: A_Door_Tags -->
<path d="M135.7 72a3.8 3.8 0 0 1 4.5-1 3.8 3.8 0 0 1 2.2 4 3.8 3.8 0 0 1-4.9 2.8 3.8 3.8 0 0 1-2.1-5.2zM135.7 97.1a3.8 3.8 0 0 1 4.5-1.1 3.8 3.8 0 0 1 2.2 4.1 3.8 3.8 0 0 1-4.9 2.8 3.8 3.8 0 0 1-2.1-5.2zM98.8 102.9a3.7 3.7 0 0 1 5.4-.6 3.7 3.7 0 0 1 .3 5.4 3.8 3.8 0 0 1-4.8 .5 3.8 3.8 0 0 1-1.3-4.8zM79.5 144.4a6 6 0 0 1 3.4-1.8 8.5 8.5 0 0 1 7.2 1.5 2.59 2.59 0 0 1 0 4 8.4 8.4 0 0 1-7.2 1.5 6.7 6.7 0 0 1-3.4-1.8 2.51 2.51 0 0 1 0-3.4zM80.5 192.9a7.6 7.6 0 0 1 5.8-2 6.6 6.6 0 0 1 5.4 2.3 2.47 2.47 0 0 1-.6 3.4 8.3 8.3 0 0 1-7.1 1.5 6.1 6.1 0 0 1-3.5-1.8 2.51 2.51 0 0 1 0-3.4z" fill="none" stroke="#000" stroke-width=".13"/>
<!-- layer: A_Grid_Tags -->
<g fill="none" stroke="#000" stroke-width=".13">
<circle cx="37.6" cy="18.8" r="4.8"/>
<circle cx="89.6" cy="18.8" r="4.8"/>
<circle cx="175.8" cy="51.3" r="4.8"/>
<circle cx="175.8" cy="252.4" r="4.8"/>
</g>
<!-- layer: ground equip -->
<path d="M24.7 10.7h166.2v257.8h-166.2zM99.5 260.3l-3 1.7-3.2-1.7-3.4 .8" fill="none" stroke="#000" stroke-width=".13"/>
<!-- layer: 0 -->
<g fill="#000" stroke="#000" stroke-width=".13">
<path d="M96 39.2l2.3-.4v.8zM141 38.8l2.3 .4-2.3 .4zM102.4 134.2l1.6-.3v.6zM103.3 139.4l1.6-.3v.6zM107.2 136.2l.3 1.6h-.6zM115.2 139.1l1.6 .3-1.6 .3zM116 133.9l1.7 .3-1.7 .3zM139.5 140.2l1.6-.3v.6zM101.2 140.4l1.6-.2v.5zM115.2 158.4l1.6 .3-1.6 .2zM117.7 158.7l1.6-.3v.5zM137.9 140.2l1.6 .2-1.6 .3z"/>
<path d="M96.9 175.5l1.6 .2-1.6 .3zM96 160.9l1.7-.3v.5zM99.6 160.6l1.6 .3-1.6 .2zM98.5 164.6l1.6-.2v.5zM101.2 169.2l1.6-.2v.5zM101.2 175.7l1.6-.2v.5zM111.7 172h.6l-.3 1.6zM112 166.4l.3 1.6h-.6zM137.9 169l1.6 .2-1.6 .3zM137.9 172.4l1.6 .2-1.6 .3zM139.2 164.4l1.6 .2-1.6 .3zM139.5 175.8l1.6-.3v.6z"/>
<path d="M141.7 175.5l1.6 .3-1.6 .3zM140.8 172.6l1.6-.2v.5zM117.7 184.1l1.6-.3v.5zM118.1 187.6l1.6-.2v.5zM124.5 185.5l.3 1.6h-.5zM141.7 183.8l1.6 .3-1.6 .2zM143.7 187.4l1.6 .2-1.6 .3zM106.9 202.4h.6l-.3 1.6zM123.9 207.8l1.3-.7-1 1.1zM124.3 202.3h.5l-.3 1.6z"/>
<path d="M50.5 55.9h45.5v-.2zM50.5 55.7h45.5l-45.5 .2z"/>
</g>
<!-- layer: A_01 Ground Floor Plan$0$A_Process Drain Locations -->
<g fill="none" stroke="#000" stroke-width=".25">
<path d="M95.2 55.8h3.5M96 54.9h1.8v1.8h-1.8zM97 54v3.5"/>
<circle cx="97" cy="55.8" r=".7"/>
<circle cx="97" cy="55.8" r=".91"/>
</g>
<!-- layer: $0$A_Process Drain Locations -->
<g fill="none" stroke="#000" stroke-width=".13">
<path d="M96 54.9h1.8v1.8h-1.8z"/>
<circle cx="97" cy="55.8" r=".91"/>
<circle cx="97" cy="55.8" r=".7"/>
</g>
<!-- layer: 50CON -->
<path d="M130.1 152.7h5M128.5 196.3h5" fill="none" stroke="#000" stroke-width=".13"/>
<!-- layer: 0 -->
<g fill="none" stroke="#000" stroke-width=".25">
<path d="M101.2 139.5v1.4M139.5 139.3v1.6M45.6 155.9a.61 .61 0 0 0 0 1M45.6 154a.6 .6 0 0 0 0 1 .57 .57 0 0 0 0 .9M45.6 157.8a.57 .57 0 0 0 0 .9 .57 .57 0 0 0 0 .9 .57 .57 0 0 0 0 1M45.6 156.8a.57 .57 0 0 0 0 1M45.6 153.1a.57 .57 0 0 0 0 .9M45.6 152.1a.57 .57 0 0 0 0 .9M45.6 151.1a.57 .57 0 0 0 0 1M45.6 149.9a.78 .78 0 0 0 0 1.2M46.3 150.5h33.1v15.2h-33.1zM46.3 152.6h33.1"/>
<path d="M46.3 155.1h33.1M46.3 158.5h33.1M46.6 149.8a.61 .61 0 0 0-1 0M48.5 149.8a.57 .57 0 0 0-1 0 .57 .57 0 0 0-.9 0M49.4 149.8a.57 .57 0 0 0-.9 0M50.4 149.9a.61 .61 0 0 0-1 0M51.4 149.8a.61 .61 0 0 0-1 0M52.4 149.9a.61 .61 0 0 0-1.1 0M53.3 149.8a.57 .57 0 0 0-.9 0M55.2 149.8a.57 .57 0 0 0-1 0 .57 .57 0 0 0-.9 0M55.6 152.6v13.1M58 149.8a.57 .57 0 0 0-.9 0 .57 .57 0 0 0-1 0 .57 .57 0 0 0-.9 0"/>
<path d="M59.9 149.8a.57 .57 0 0 0-1 0 .57 .57 0 0 0-.9 0M62.7 149.8a.57 .57 0 0 0-.9 0 .57 .57 0 0 0-1 0 .57 .57 0 0 0-.9 0M63.6 149.8a.57 .57 0 0 0-.9 0M64.6 149.9a.61 .61 0 0 0-1 0M67.4 149.8a.57 .57 0 0 0-.9 0 .57 .57 0 0 0-1 0 .57 .57 0 0 0-.9 0M68.3 149.8a.57 .57 0 0 0-.9 0M68.4 152.6v13.1M69.3 149.8a.57 .57 0 0 0-.9 0M70.2 149.8a.57 .57 0 0 0-.9 0M71.2 149.8a.57 .57 0 0 0-.9 0M74 149.8a.57 .57 0 0 0-.9 0 .57 .57 0 0 0-1 0 .57 .57 0 0 0-.9 0M75 149.9a.61 .61 0 0 0-1 0"/>
<path d="M75.9 149.8a.57 .57 0 0 0-.9 0M76.9 149.8a.57 .57 0 0 0-.9 0M77.9 149.8a.61 .61 0 0 0-1 0M78.8 149.8a.57 .57 0 0 0-1 0M79.8 149.8a.57 .57 0 0 0-1 0M79.8 149.8a.44 .44 0 0 1 .3 .7M80.1 150.5a.57 .57 0 0 1 0 .9M80.1 151.4a.57 .57 0 0 1 0 1 .57 .57 0 0 1 0 .9 .57 .57 0 0 1 0 .9M80.1 154.2a.57 .57 0 0 1 0 1M80.1 156.1a.57 .57 0 0 1 0 1M80.1 159a.57 .57 0 0 1 0 .9M80.1 160a.57 .57 0 0 1 0 .9 .57 .57 0 0 1 0 .9"/>
<path d="M80.1 155.1a.61 .61 0 0 1 0 1M80.1 157a.61 .61 0 0 1 0 1M80.1 158a.61 .61 0 0 1 0 1M101.2 147.2v1.8h1.1M101.2 144.5v1.8M102.3 141.8h-1.1v1.8M102.8 140.4h35.1M103.2 141.8h1.8M103.2 149h1.8M105.9 141.8h1.9M105.9 149h1.9M108.6 141.8h1.8"/>
<path d="M108.6 149h1.8M111.4 141.8h1.7M111.4 149h1.7M114 141.8h1.8M114 149h1.8M116.7 141.8h1.8M116.7 149h1.8M118.1 141.8v7.2M119.4 141.8h1.9M119.4 149h1.9M122.1 141.8h1.8M122.1 149h1.8"/>
<path d="M124.9 141.8h1.7M124.9 149h1.7M127.5 141.8h1.8M127.5 149h1.8M130.2 141.8h1.9M130.2 149h1.9M132.9 141.8h1.8M132.9 149h1.8M135.7 141.8h1.7M135.7 149h1.7M138.4 141.8h1.9M138.4 149h1.9"/>
<path d="M139.5 141.8v1.8M139.5 144.5v1.8M139.5 147.2v1.8M141.1 140.2h49.8M141.3 141.8h1.8M141.3 149h1.8M143.9 141.8h1.9M143.9 149h1.9M146.7 141.8h1.8M146.7 149h1.8M149.4 141.8h1.7M149.4 149h1.7"/>
<path d="M152.1 141.8h1.8M152.1 149h1.8M154.7 141.8h1.9M154.7 149h1.9M157.5 141.8h1.8M157.5 149h1.8M160.2 141.8h1.8M160.2 149h1.8M162.9 141.8h1.7M162.9 149h1.7M165.6 141.8h1.8M165.6 149h1.8"/>
<path d="M168.2 141.8h1.9M168.2 149h1.9M171 141.8h1.8M171 149h1.8M173.7 141.8h1.7M173.7 149h1.7M176.4 141.8h1.8M176.4 149h1.8M179.1 141.8h1.8M179.1 149h1.8M181.8 141.8h1.8M181.8 149h1.8"/>
<path d="M184.5 141.8h1.8M184.5 149h1.8M187.2 141.8h1.7M187.2 149h1.7M189.9 141.8h1M189.9 149h1M45.6 162.4a.6 .6 0 0 0 0 1.1 .57 .57 0 0 0 0 .9M45.6 164.4a.57 .57 0 0 0 0 .9M45.6 160.6a.57 .57 0 0 0 0 .9 .57 .57 0 0 0 0 1M45.7 165.4a.53 .53 0 0 0 0 .8M45.7 166.2a.57 .57 0 0 0 .9 0M46.3 162h33.1"/>
<path d="M46.6 166.3a.61 .61 0 0 0 1 0M47.6 166.2a.57 .57 0 0 0 .9 0M48.5 166.3a.61 .61 0 0 0 1 0M49.5 166.3a.61 .61 0 0 0 1 0M50.5 166.3a.61 .61 0 0 0 1 0M51.4 166.2a.57 .57 0 0 0 1 0M52.4 166.2a.53 .53 0 0 0 .9 0M53.2 166.2a.57 .57 0 0 0 1 0M54.2 166.2a.57 .57 0 0 0 1 0 .57 .57 0 0 0 .9 0M56.1 166.2a.57 .57 0 0 0 .9 0M57 166.3a.61 .61 0 0 0 1 0M58 166.2a.57 .57 0 0 0 .9 0"/>
<path d="M58.9 166.3a.61 .61 0 0 0 1 0M59.9 166.2a.57 .57 0 0 0 .9 0 .57 .57 0 0 0 1 0 .57 .57 0 0 0 .9 0M62.7 166.2a.57 .57 0 0 0 1 0M63.7 166.2a.53 .53 0 0 0 .8 0M64.5 166.2a.57 .57 0 0 0 1 0M65.4 166.2a.57 .57 0 0 0 1 0M66.3 166.3a.61 .61 0 0 0 1 0M67.3 166.2a.53 .53 0 0 0 .9 0M68.2 166.2a.57 .57 0 0 0 1 0M69.2 166.2a.57 .57 0 0 0 .9 0 .57 .57 0 0 0 1 0M71.1 166.2a.57 .57 0 0 0 .9 0 .57 .57 0 0 0 1 0M73 166.3a.61 .61 0 0 0 1 0"/>
<path d="M74 166.2a.57 .57 0 0 0 .9 0M74.9 166.3a.61 .61 0 0 0 1 0M75.9 166.2a.57 .57 0 0 0 .9 0M76.8 166.3a.61 .61 0 0 0 1 0M77.8 166.2a.57 .57 0 0 0 .9 0 .57 .57 0 0 0 1 0M80.1 162.8a.57 .57 0 0 1 0 1M80.1 163.8a.57 .57 0 0 1 0 .9 .57 .57 0 0 1 0 1M80.1 165.7a.44 .44 0 0 1-.4 .6M80.1 161.8a.61 .61 0 0 1 0 1M118.1 191.1v7.2"/>
</g>
<g font-size="6.2">
<text x="34.1" y="21.1">35</text>
<text x="86.2" y="21.1">36</text>
<text x="173.8" y="53.5">A</text>
<text x="173.2" y="254.7">B'</text>
</g>
<text font-size="5" x="166.8" y="171.5" transform="rotate(-90 166.8 171.5)">18775</text>
<g font-size="4.5">
<text x="136" y="76.1">VP</text>
<text x="136" y="101.2">VP</text>
<text x="99.2" y="106.8">D1</text>
<text x="80.5" y="147.7">RS4</text>
<text x="81.6" y="196.2">RS4</text>
</g>
<g font-size="4.4">
<text x="58.7" y="33.2">7500</text>
<text x="89.8" y="33.2">865</text>
<text x="114.9" y="33.2">4950</text>
<text x="152.5" y="91.4" transform="rotate(-90 152.5 91.4)">8355</text>
<text x="160.1" y="95.3" transform="rotate(-90 160.1 95.3)">8686</text>
<text x="152.5" y="239" transform="rotate(-90 152.5 239)">4063</text>
</g>
<text font-size="3.6" x="115.7" y="38.8">5250</text>
<g font-size="3.5">
<text x="98.7" y="57.1">DP</text>
<text x="100" y="93.2">Raw Material Storage Area</text>
<text x="111" y="97.2">Office Room</text>
<text x="42.7" y="174.6">Raw Material Storage Area</text>
<text x="48.3" y="178">Dock Leveler Room</text>
<text x="49.5" y="181.7">Clear Height 4.0m</text>
</g>
<text font-size="3.1" x="106.6" y="159.4" transform="rotate(-90 106.6 159.4)">7531</text>
<g font-size="1.6">
<text x="47.5" y="154.3">Movement</text>
<text x="58.9" y="154.3">Direction</text>
<text x="69.6" y="154.3">Mode</text>
<text x="130.1" y="152.4">Dock 5</text>
<text x="46.8" y="157.3">X' Direction</text>
<text x="46.8" y="160.8">Y' Direction</text>
<text x="70.3" y="157.4">Motorized</text>
<text x="71.2" y="160.9">Manual</text>
<text x="46.9" y="164.3">Z' Direction</text>
<text x="70.3" y="164.5">Motorized</text>
<text x="111.8" y="171.4" transform="rotate(-90 111.8 171.4)">800</text>
<text x="128.5" y="195.9">Dock 4</text>
</g>
<g font-size="1.5">
<text x="121.8" y="110.3">Lorry Driver</text>
<text x="121.8" y="112.2">Communication Window</text>
<text x="82.5" y="117.9">I Beam</text>
<text x="108.3" y="134">1700</text>
<text x="108.3" y="139.2">1500</text>
<text x="118.7" y="140.2">4250</text>
<text x="164.8" y="140">6000</text>
<text x="97.4" y="160.7">575</text>
<text x="120.9" y="158.5">100</text>
<text x="118" y="164.4">4700</text>
<text x="118.7" y="169">4250</text>
<text x="133.6" y="172.5">150</text>
<text x="98.6" y="175.5">300</text>
<text x="135.2" y="175.6">425</text>
<text x="128.8" y="183.9">2845</text>
<text x="130.1" y="187.4">3050</text>
<text x="124.3" y="196.6" transform="rotate(-90 124.3 196.6)">2050</text>
</g>
<g font-size="1.3">
<text x="54.5" y="152">CONVEYOR MOVEMENTS</text>
<text x="56.7" y="161.5">(Towards Outside)</text>
<text x="56.8" y="158">(Towards Outside)</text>
<text x="59.2" y="159.9">Horizontal</text>
<text x="59.2" y="156.4">Horizontal</text>
<text x="56.8" y="165">(Towards Outside)</text>
<text x="59.2" y="163.4">Horizontal</text>
</g>
<text font-size="1.2" x="117.6" y="172.2">Telescopic Belt Conveyor</text>
<g font-size="1">
<text x="119.9" y="215">PANEL POSITION (CUSTOMER TO DECIDE )</text>
<text x="119.9" y="213.8">TRUNCH FOR SUPPLY CABLE 2&quot; DIA FROM</text>
<text x="119.9" y="216.2">TO THE BOTTOM OF PIT</text>
</g>
</svg>
